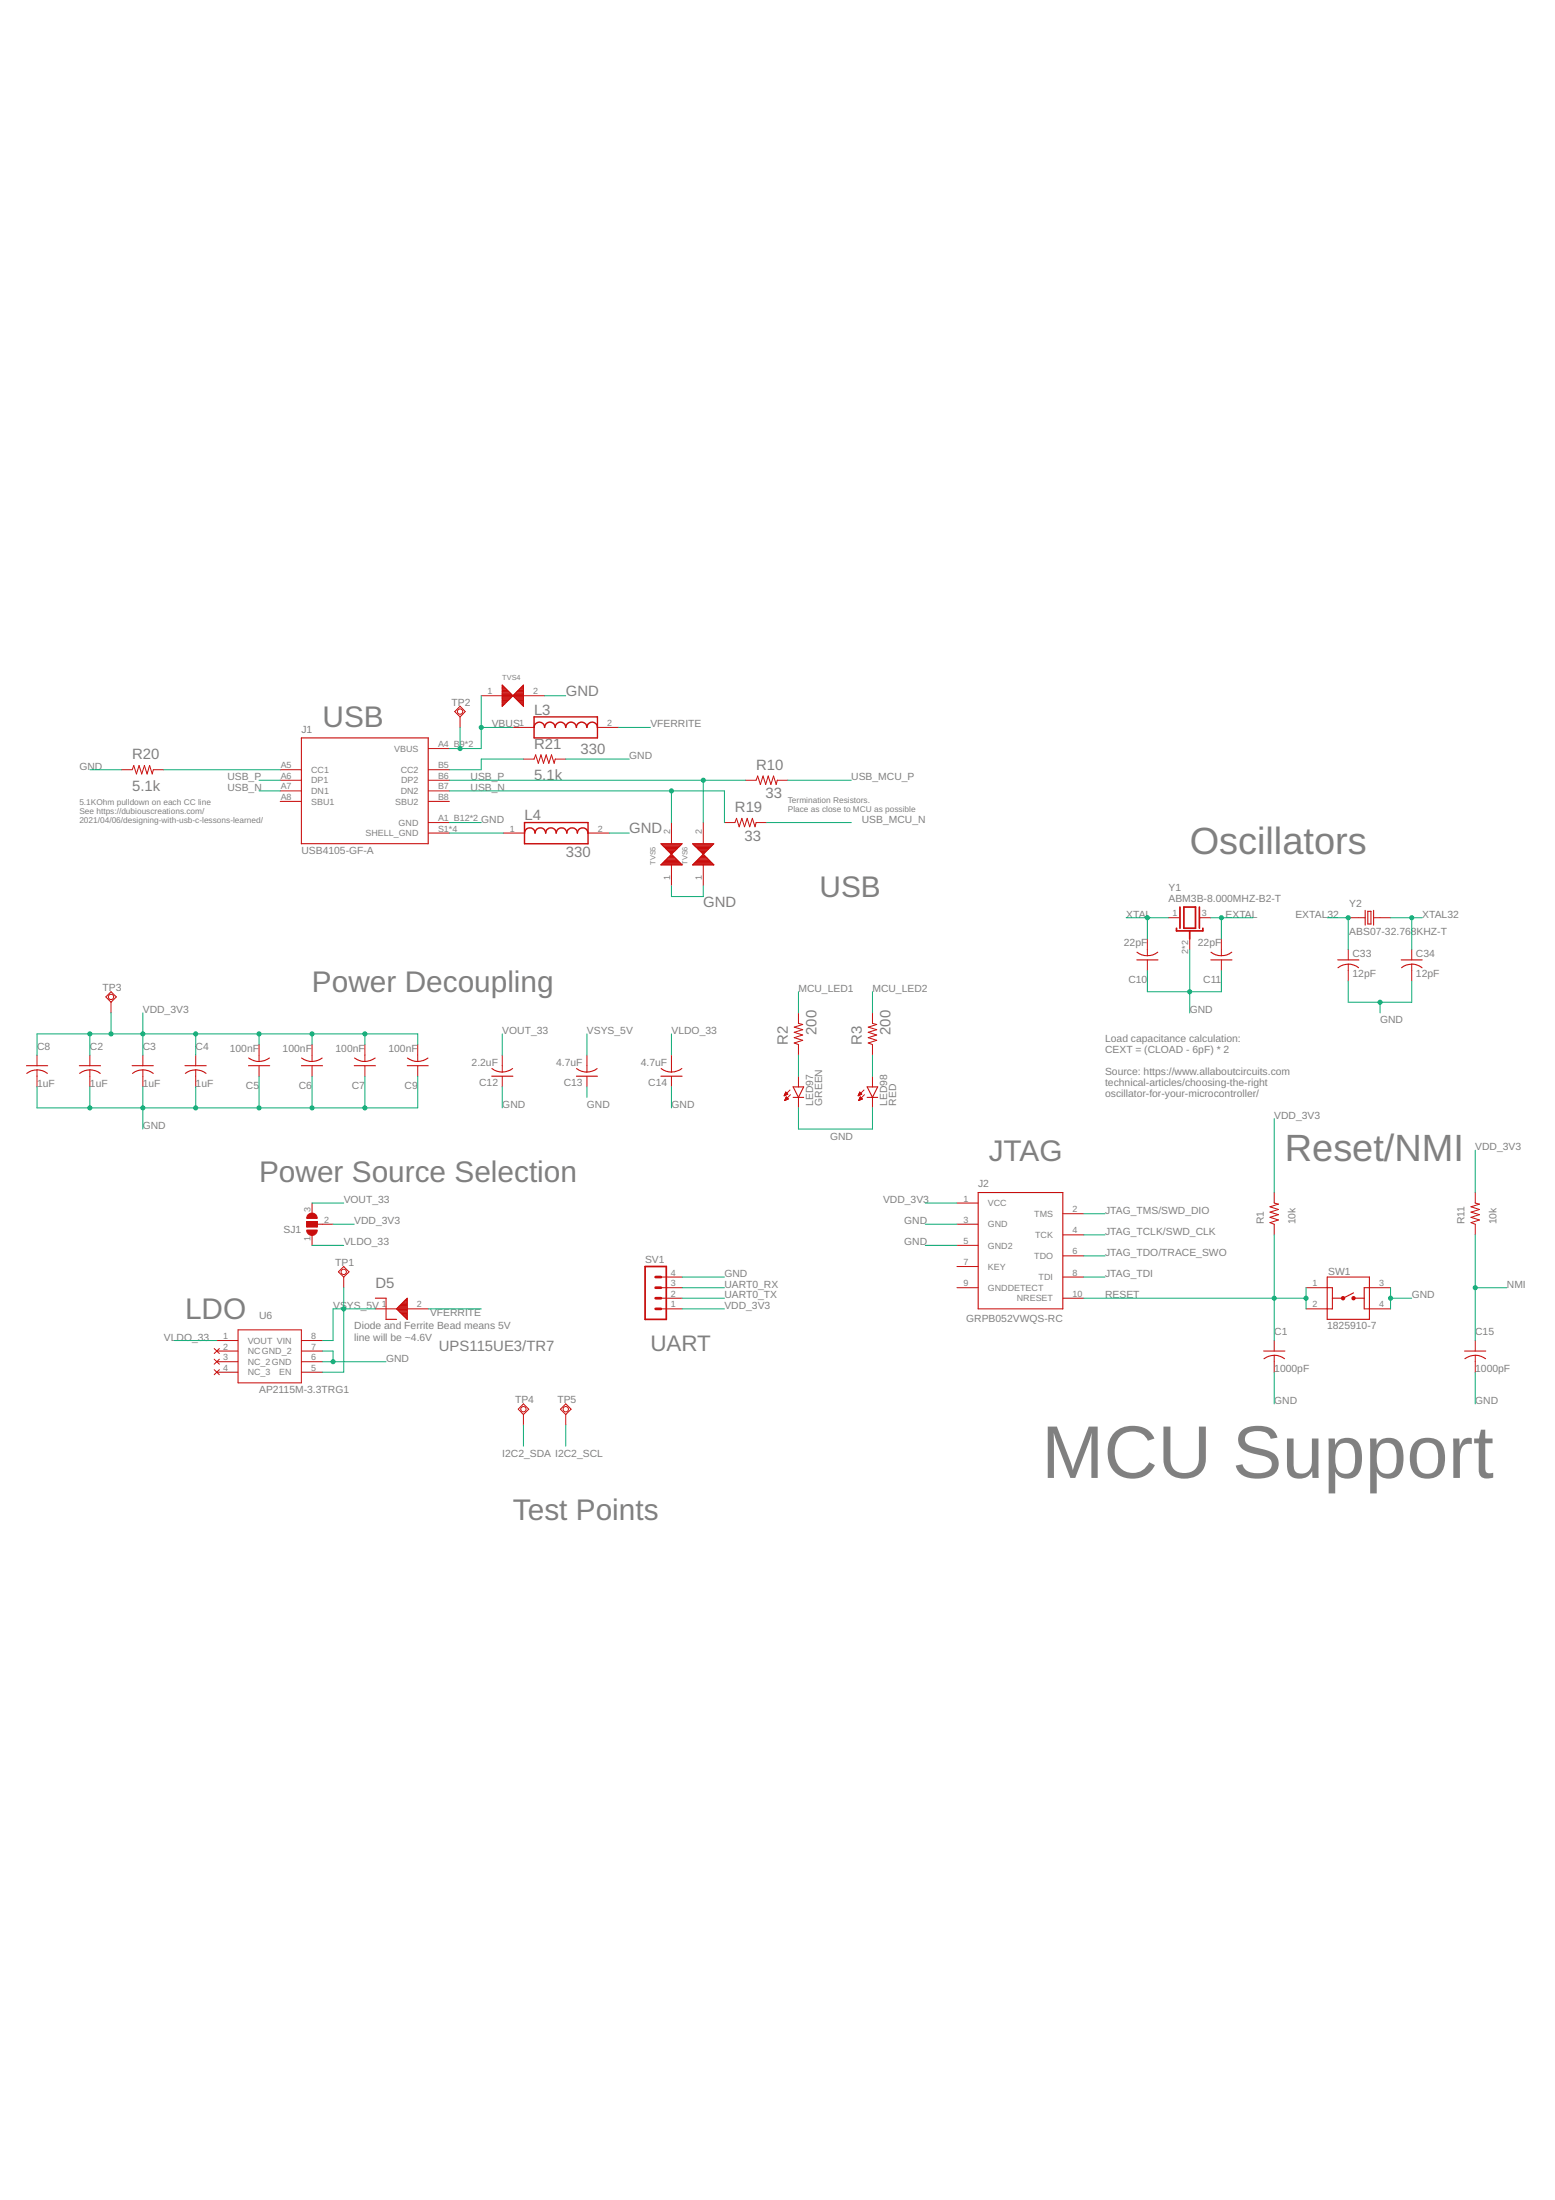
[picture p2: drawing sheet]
<svg xmlns="http://www.w3.org/2000/svg" width="210mm" height="297mm" viewBox="0 0 210 297" stroke-linecap="round" stroke-linejoin="round" font-family="sans-serif">
<g fill="none" stroke="#c90d0c" stroke-width=".15">
<path d="M40.7 99.6h17.1v14.3h-17.1zM67.8 92.5l2.9 2.9v-2.9l-2.9 2.9zM67.8 95.3h.1M67.8 95.2h.1M67.8 95.1h.3M67.8 95h.4M67.8 94.9h.5M67.8 94.8h.6M67.8 94.7h.7M67.8 94.6h.8M67.8 94.5h.9M67.8 94.3h1"/>
<path d="M67.8 94.2h1.1M67.8 94.1h1.2M67.8 94h1.4M67.8 93.9h1.4M67.8 93.8h1.3M67.8 93.7h1.2M67.8 93.6h1.1M67.8 93.5h.9M67.8 93.3h.8M67.8 93.2h.7M67.8 93.1h.6M67.8 93h.5"/>
<path d="M67.8 92.9h.4M67.8 92.8h.3M67.8 92.7h.2M67.8 92.6h.1M69.3 93.9h1.4M69.3 94h1.4M69.4 93.8h1.3M69.4 94.1h1.3M69.5 93.7h1.2M69.5 94.2h1.2M69.6 93.6h1.1M69.6 94.3h1.1"/>
<path d="M69.7 93.5h1M69.8 94.5h.9M69.8 93.3h.9M69.9 94.6h.8M69.9 93.2h.8M70 94.7h.7M70 93.1h.7M70.1 94.8h.6M70.1 93h.6M70.2 94.9h.5M70.3 92.9h.4M70.3 95h.4"/>
<path d="M70.4 92.8h.3M70.4 95.1h.3M70.5 92.7h.2M70.5 95.2h.2M70.6 92.6h.1M89.2 113.9l2.9 2.9h-2.9l2.9-2.9zM89.3 114h2.7M89.3 116.6h2.6M89.4 114.1h2.5M89.5 116.5h2.3M89.5 114.2h2.3M89.6 116.4h2.1"/>
<path d="M89.6 114.3h2.1M89.7 116.3h1.9M89.7 114.4h1.8M89.8 116.2h1.7M89.9 114.6h1.5M89.9 116.1h1.5M90 114.7h1.3M90 116h1.3M90.1 114.8h1.1M90.1 115.9h1.1M90.2 114.9h.9M90.2 115.8h.9"/>
<path d="M90.3 115h.7M90.3 115.7h.7M90.4 115.1h.5M90.4 115.5h.4M90.5 115.2h.3M90.6 115.4h.1M90.6 115.3h.1M93.5 113.9l2.9 2.9h-2.9l2.9-2.9zM93.6 114h2.7M93.6 116.6h2.6M93.7 114.1h2.5M93.7 116.5h2.4"/>
<path d="M93.8 114.2h2.3M93.8 116.4h2.2M93.9 114.3h2M94 116.3h1.9M94 114.4h1.8M94.1 116.2h1.7M94.1 114.6h1.6M94.2 116.1h1.5M94.2 114.7h1.4M94.3 116h1.3M94.4 114.8h1.1M94.4 115.9h1.1"/>
<path d="M94.5 114.9h.9M94.5 115.8h.9M94.6 115h.7M94.6 115.7h.6M94.7 115.1h.5M94.7 115.5h.4M94.8 115.2h.3M94.8 115.4h.2M94.9 115.3h.1M153.5 129.6h2.8M153.5 128.6a2.25 2.25 0 0 0 2.8 0M163.4 129.6h2.9"/>
<path d="M163.5 128.6a2.25 2.25 0 0 0 2.8 0M180.6 129.6h2.8M180.6 130.7a2.22 2.22 0 0 1 2.8 0M184.3 122.9v2M184.6 123h.5v1.8h-.5zM185.4 122.9v2M189.1 129.6h2.9M189.2 130.7a2.22 2.22 0 0 1 2.8 0M3.6 143.9h2.8M5 144.4a2.27 2.27 0 0 1 1.4 .5M5 144.5a2.09 2.09 0 0 0-1.4 .4M10.7 143.9h2.9"/>
<path d="M12.1 144.4a2.27 2.27 0 0 1 1.4 .5M12.1 144.5a2.09 2.09 0 0 0-1.3 .4M17.8 143.9h2.9M19.3 144.4a2.27 2.27 0 0 1 1.4 .5M19.3 144.5a2.09 2.09 0 0 0-1.4 .4M25 143.9h2.8M26.4 144.4a2.27 2.27 0 0 1 1.4 .5M26.4 144.5a2.09 2.09 0 0 0-1.4 .4M33.5 143.9h2.9M33.6 142.9a2.33 2.33 0 0 0 2.8 0M40.7 143.9h2.8M40.7 142.9a2.33 2.33 0 0 0 2.8 0"/>
<path d="M47.8 143.9h2.9M47.9 142.9a2.3 2.3 0 0 0 2.7 0M55 143.9h2.8M55 142.9a2.3 2.3 0 0 0 2.8 0M66.4 145.3h2.8M66.4 144.3a2.4 2.4 0 0 0 1.4 .5M69.2 144.3a2.44 2.44 0 0 1-1.4 .4M77.8 145.3h2.8M77.8 144.3a2.27 2.27 0 0 0 1.4 .5M80.6 144.3a2.31 2.31 0 0 1-1.4 .4M89.2 145.3h2.9M89.2 144.3a2.4 2.4 0 0 0 1.4 .5"/>
<path d="M92 144.3a2.44 2.44 0 0 1-1.4 .4M107.1 146.7h1.4l-.7 1.5zM107.1 148.2h1.4M117.1 148.2h1.4M117.1 146.7h1.4l-.7 1.5zM50.7 175.3h1.4v2.8h1.4M53.5 176.7l1.5-1.4v2.8zM53.6 176.7h1.4M53.6 176.8h1.4M53.7 176.6h1.3M53.7 176.9h1.3M53.8 176.5h1.2"/>
<path d="M53.8 177h1.2M53.9 176.4h1.1M54 177.1h1M54 176.3h1M54.1 177.2h.9M54.1 176.1h.9M54.2 177.4h.8M54.2 176h.8M54.3 177.5h.7M54.3 175.9h.7M54.4 177.6h.6M54.4 175.8h.6"/>
<path d="M54.5 177.7h.5M54.5 175.7h.5M54.6 177.8h.4M54.7 175.6h.3M54.7 177.9h.3M54.8 175.5h.2M54.8 178h.2M54.9 175.4h.1M54.9 178.1h.1M132 161h11.5v15.7h-11.5zM179.2 173.9h.7v2.8h-.7M179.2 172.4h5.6v5.7h-5.6z"/>
<path d="M182.7 174.6l-1.4 .7h-1.4M182.7 175.3h1.4M184.8 173.9h-.7v2.8h.7M170.6 182.4h2.8M170.6 183.5a2.3 2.3 0 0 1 2.8 0M197.7 182.4h2.9M197.7 183.5a2.33 2.33 0 0 1 2.8 0"/>
</g>
<g fill="none" stroke="#c90d0c" stroke-width=".13">
<path d="M61.4 96.1l.7-.7 .7 .7-.7 .7zM62.1 96.8v1.4M65 93.9h2.8M69.2 98.2h2.9M70.7 93.9h2.8M80.6 98.2h2.9M16.4 103.9h1.4l.3-.5 .3 1.1 .4-1.1 .3 1.1 .4-1.1 .4 1.1 .3-1.1 .4 1.1 .1-.6h1.4M37.8 103.9h2.9M37.8 105.3h2.9M37.8 106.8h2.9M37.8 108.2h2.9M57.8 103.9h2.9"/>
<path d="M57.8 105.3h2.9M57.8 106.8h2.9M57.8 108.2h2.9M57.8 101.1h2.9M57.8 111.1h2.9M57.8 112.5h2.9M67.9 112.5h2.9M70.7 102.5h1.4l.2-.6 .4 1.2 .3-1.2 .4 1.2 .3-1.2 .4 1.2 .3-1.2 .4 1.2 .2-.6h1.4M79.4 112.5h2.8M90.6 111.1v2.8M90.6 116.8v2.8M94.9 111.1v2.8"/>
<path d="M94.9 116.8v2.8M97.8 111.1h1.4l.2-.6 .4 1.1 .3-1.1 .4 1.1 .4-1.1 .3 1.1 .4-1.1 .3 1.1 .2-.5h1.4M100.6 105.3h1.5l.2-.5 .3 1.1 .4-1.1 .4 1.1 .3-1.1 .4 1.1 .3-1.1 .4 1.1 .1-.6h1.4M15 133.9l.7 .7-.7 .7-.7-.7zM15 135.3v1.5M107.8 136.8v1.4l.6 .1-1.2 .4 1.2 .3-1.2 .4 1.2 .3-1.2 .4 1.2 .4-1.2 .3 .6 .2v1.5M117.8 136.8v1.4l.5 .1-1.1 .4 1.1 .3-1.1 .4 1.1 .3-1.1 .4 1.1 .4-1.1 .3 .6 .2v1.5M154.9 126.8v2.2M154.9 129.6v1.4M157.7 123.9h1.5M160.6 126.8v1.4M162 123.9h1.4"/>
<path d="M164.9 126.8v2.2M164.9 129.6v1.4M182 123.9h2.3M182 128.2v1.4M182 130.2v2.3M185.4 123.9h2.3M190.6 128.2v1.4M190.6 130.2v2.3M5 142.5v1.4M5 144.5v2.2M12.1 142.5v1.4M12.1 144.5v2.2"/>
<path d="M19.3 142.5v1.4M19.3 144.5v2.2M26.4 142.5v1.4M26.4 144.5v2.2M35 141v2.3M35 143.9v1.4M42.1 141v2.3M42.1 143.9v1.4M49.3 141v2.3M49.3 143.9v1.4M56.4 141v2.3M56.4 143.9v1.4"/>
<path d="M67.8 142.5v2.2M67.8 145.3v1.4M79.2 142.5v2.2M79.2 145.3v1.4M90.6 142.5v2.2M90.6 145.3v1.4M105.9 147.9h.1M105.9 147.8h.3M105.9 147.8h.4M105.9 148.6h.1M106 147.7h.3M106 148.5h.1"/>
<path d="M106 148.5h.2M106 147.6h.2M106 148.4h.4M106 147.5h.2M106 147.5h.1M106 148.3h.3M106.1 147.4l.2 .3-.4 .3zM106.1 148.3h.2M106.1 148.2h.1M106.1 148.1h.1M106.1 148.1l.3 .3-.5 .2zM106.6 147.2l-.7 .8"/>
<path d="M106.7 147.8l-.8 .8M107.8 145.3v1.4M107.8 148.2v1.4M115.8 147.9h.1M115.9 147.9h.1M115.9 147.8h.3M115.9 147.8h.4M115.9 148.6h.1M116 147.7h.3M116 148.5h.1M116 147.7h.2M116 148.5h.2"/>
<path d="M116 147.6h.2M116 148.4h.4M116 147.5h.1M116 148.3h.3M116.1 148.3h.2M116.1 147.4l.2 .3-.5 .3zM116.1 148.2h.1M116.1 148.1h.1M116.1 148.1l.3 .3-.5 .2zM116.6 147.2l-.8 .8M116.7 147.8l-.8 .8M117.8 145.3v1.4"/>
<path d="M117.8 148.2v1.4M32.1 179.6h8.6v7.1h-8.6zM41.4 164.9h1.4v.8h-1.4zM42.1 162.4v1.5M42.1 166.7v1.4M42.8 165.3h2.2M45.7 171.7l.7-.7 .7 .7-.7 .7zM46.4 172.4v1.5M50.7 176.7h2.8M55 176.7h2.8M89.2 173.9h2.9M89.2 175.3h2.9"/>
<path d="M89.2 172.4h2.9M89.2 176.7h2.9M129.2 162.4h2.8M129.2 165.3h2.8M129.2 168.1h2.8M129.2 171h2.8M129.2 173.9h2.8M143.5 175.3h2.8M143.5 172.4h2.8M143.5 169.6h2.8M143.5 166.7h2.8M143.5 163.9h2.8"/>
<path d="M172 161v1.4l.6 .2-1.2 .3 1.2 .4-1.2 .4 1.2 .3-1.2 .4 1.2 .3-1.2 .4 .6 .2v1.4M176.3 173.9h2.9M176.3 176.7h2.9M184.8 173.9h2.9M184.8 176.7h2.9M199.1 161v1.4l.6 .2-1.1 .3 1.1 .4-1.1 .4 1.1 .3-1.1 .4 1.1 .3-1.1 .4 .5 .2v1.4M28.9 182.1l.7 .7M28.9 183.5l.7 .7M28.9 184.9l.7 .7M29.3 181h2.8M29.3 182.4h2.8M29.3 183.9h2.8"/>
<path d="M29.3 185.3h2.8M29.6 182.1l-.7 .7M29.6 183.5l-.7 .7M29.6 184.9l-.7 .7M40.7 181h2.8M40.7 182.4h2.8M40.7 183.9h2.8M40.7 185.3h2.8M70.7 189.5l.7 .8-.7 .7-.7-.7zM70.7 191v1.4M75.6 190.3l.8-.8 .7 .8-.7 .7zM76.4 191v1.4"/>
<path d="M172 181v1.4M172 183v2.3M199.1 181v1.4M199.1 183v2.3"/>
<circle cx="62.1" cy="96.1" r=".36"/>
<circle cx="15" cy="134.6" r=".36"/>
<circle cx="46.4" cy="171.7" r=".36"/>
<circle cx="70.7" cy="190.3" r=".36"/>
<circle cx="76.4" cy="190.3" r=".36"/>
</g>
<g fill="none" stroke="#c90d0c" stroke-width=".3">
<circle cx="181.3" cy="175.3" r=".15"/>
<circle cx="182.7" cy="175.3" r=".15"/>
</g>
<path d="M158.8 125.3v.4h3.6v-.4M159.3 122.5v2.8M159.8 122.5h1.6v2.8h-1.6zM160.6 125.7v1.1M161.9 122.5v2.8M87.1 171h2.8v7.1h-2.8z" fill="none" stroke="#c90d0c" stroke-width=".23"/>
<path d="M88.5 173.9h.7M88.5 175.3h.7M88.5 176.7h.7M88.5 172.4h.7" fill="none" stroke="#c90d0c" stroke-width=".36"/>
<g fill="#c90d0c" stroke="#c90d0c" stroke-width=".13">
<path d="M41.6 164a.72 .72 0 0 1 .8-.2 .72 .72 0 0 1 .4 .7h-1.4z" fill-rule="evenodd"/>
<path d="M41.4 166.1h1.4a.71 .71 0 0 1-.7 .7 .71 .71 0 0 1-.7-.7z" fill-rule="evenodd"/>
</g>
<path d="M41.4 164.9h1.4v.8h-1.4z" fill="#c90d0c" stroke="#c90d0c" stroke-width=".13"/>
<path d="M72.1 98.2a.71 .71 0 0 1 .7-.7 .71 .71 0 0 1 .7 .7 .72 .72 0 0 1 .7-.7 .72 .72 0 0 1 .8 .7 .71 .71 0 0 1 .7-.7 .71 .71 0 0 1 .7 .7 .72 .72 0 0 1 .7-.7 .72 .72 0 0 1 .7 .7 .71 .71 0 0 1 .7-.7 .71 .71 0 0 1 .7 .7 .71 .71 0 0 1 .7-.7 .71 .71 0 0 1 .7 .7M72.1 96.8h8.5v2.8h-8.5zM70.8 112.5a.71 .71 0 0 1 .7-.7 .71 .71 0 0 1 .7 .7 .72 .72 0 0 1 .7-.7 .72 .72 0 0 1 .8 .7 .71 .71 0 0 1 .7-.7 .71 .71 0 0 1 .7 .7 .72 .72 0 0 1 .7-.7 .72 .72 0 0 1 .7 .7 .71 .71 0 0 1 .7-.7 .71 .71 0 0 1 .7 .7 .72 .72 0 0 1 .8-.7 .72 .72 0 0 1 .7 .7M70.8 111.1h8.6v2.8h-8.6z" fill="none" stroke="#c90d0c" stroke-width=".19"/>
<g fill="none" stroke="#0dab76" stroke-width=".13">
<path d="M62.1 98.2v2.9M65 98.2h4.2M65 93.9v7.2h-4.3M73.5 93.9h2.9M83.5 98.2h4.3M12.1 103.9h4.3M22.1 103.9h15.7M35 105.3h2.8M35 106.8h2.8M60.7 111.1h4.3M60.7 112.5h7.2M60.7 105.3h39.9"/>
<path d="M60.7 106.8h37.1v4.3M70.7 102.5h-5.7v1.4h-4.3M76.4 102.5h8.5M82.2 112.5h2.7M90.6 106.8v4.3M90.6 119.6v1.5h4.3v-1.5M94.9 105.3v5.8M103.5 111.1h11.4M106.3 105.3h8.6M12.1 139.6v2.9M15 136.8v2.8M19.3 136.8v5.7"/>
<path d="M26.4 139.6v2.9M35 139.6v1.4M42.1 139.6v1.4M49.3 139.6v1.4M67.8 139.6v2.9M79.2 139.6v2.9M90.6 139.6v2.9M107.8 133.9v2.9M117.8 133.9v2.9M152 123.9h5.7M154.9 123.9v2.9M154.9 131v2.9h10v-2.9"/>
<path d="M160.6 128.2v8.6M163.4 123.9h5.7M164.9 123.9v2.9M179.2 123.9h2.8v4.3M182 132.5v2.8h8.6v-2.8M186.3 135.3v1.5M187.7 123.9h4.3M190.6 123.9v4.3M12.1 146.7v2.9M19.3 146.7v5.7M26.4 146.7v2.9M35 145.3v4.3"/>
<path d="M42.1 145.3v4.3M49.3 145.3v4.3M56.4 141v-1.4h-51.4v2.9M56.4 145.3v4.3h-51.4v-2.9M67.8 146.7v2.9M79.2 146.7v1.5M90.6 146.7v2.9M107.8 142.5v2.8M107.8 149.6v2.8h10v-2.8M117.8 142.5v2.8M172 151v10M199.1 155.3v5.7"/>
<path d="M42.1 162.4h4.3M42.1 168.1h4.3M45 165.3h2.8M46.4 173.9v11.4h-2.9M50.7 176.7h-5.7v4.3h-1.5M57.8 176.7h7.2M92.1 176.7h5.7M92.1 175.3h5.7M92.1 172.4h5.7M92.1 173.9h5.7M124.9 162.4h4.3M124.9 165.3h4.3"/>
<path d="M124.9 168.1h4.3M146.3 175.3h30M146.3 172.4h2.9M146.3 166.7h2.9M146.3 169.6h2.9M146.3 163.9h2.9M172 166.7v14.3M176.3 173.9v2.8M187.7 173.9v2.8M187.7 175.3h2.9M199.1 166.7v14.3M199.1 173.9h4.3"/>
<path d="M23.6 181h5.7M43.5 183.9h8.6M43.5 182.4h1.5v1.5M70.7 192.4v2.9M76.4 192.4v2.9M172 185.3v4.2M199.1 185.3v4.2"/>
</g>
<g fill="#0dab76" stroke="#0dab76" stroke-width=".13">
<circle cx="19.3" cy="139.6" r=".28"/>
<circle cx="26.4" cy="139.6" r=".28"/>
<circle cx="42.1" cy="139.6" r=".28"/>
<circle cx="35" cy="139.6" r=".28"/>
<circle cx="12.1" cy="139.6" r=".28"/>
<circle cx="49.3" cy="139.6" r=".28"/>
<circle cx="15" cy="139.6" r=".28"/>
<circle cx="187.7" cy="175.3" r=".28"/>
<circle cx="35" cy="149.6" r=".28"/>
<circle cx="42.1" cy="149.6" r=".28"/>
<circle cx="49.3" cy="149.6" r=".28"/>
<circle cx="12.1" cy="149.6" r=".28"/>
<circle cx="26.4" cy="149.6" r=".28"/>
<circle cx="19.3" cy="149.6" r=".28"/>
<circle cx="160.6" cy="133.9" r=".28"/>
<circle cx="45" cy="183.9" r=".28"/>
<circle cx="186.3" cy="135.3" r=".28"/>
<circle cx="172" cy="175.3" r=".28"/>
<circle cx="176.3" cy="175.3" r=".28"/>
<circle cx="94.9" cy="105.3" r=".28"/>
<circle cx="90.6" cy="106.8" r=".28"/>
<circle cx="65" cy="98.2" r=".28"/>
<circle cx="62.1" cy="101.1" r=".28"/>
<circle cx="199.1" cy="173.9" r=".28"/>
<circle cx="182" cy="123.9" r=".28"/>
<circle cx="190.6" cy="123.9" r=".28"/>
<circle cx="164.9" cy="123.9" r=".28"/>
<circle cx="154.9" cy="123.9" r=".28"/>
<circle cx="46.4" cy="176.7" r=".28"/>
</g>
<text font-size="10.1" fill="#808080" x="140.6" y="199.5">MCU Support</text>
<g font-size="5.1" fill="#808080">
<text x="160.6" y="115.3">Oscillators</text>
<text x="173.4" y="156.7">Reset/NMI</text>
</g>
<g font-size="4" fill="#808080">
<text x="43.5" y="98.2">USB</text>
<text x="110.6" y="121">USB</text>
<text x="42.1" y="133.9">Power Decoupling</text>
<text x="35" y="159.6">Power Source Selection</text>
<text x="133.5" y="156.7">JTAG</text>
<text x="25" y="178.1">LDO</text>
<text x="69.2" y="205.3">Test Points</text>
</g>
<text font-size="3" fill="#808080" x="87.8" y="182.4">UART</text>
<g font-size="2" fill="#808080">
<text x="76.4" y="93.9">GND</text>
<text x="72.1" y="101.1">R21</text>
<text x="72.1" y="96.5">L3</text>
<text x="78.4" y="101.8">330</text>
<text x="17.8" y="106.8">5.1k</text>
<text x="17.8" y="102.5">R20</text>
<text x="72.1" y="105.4">5.1k</text>
<text x="102.1" y="103.9">R10</text>
<text x="103.3" y="107.8">33</text>
<text x="70.8" y="110.8">L4</text>
<text x="84.9" y="112.5">GND</text>
<text x="99.2" y="109.6">R19</text>
<text x="100.5" y="113.5">33</text>
<text x="76.4" y="115.8">330</text>
<text x="94.9" y="122.5">GND</text>
<text x="106.3" y="141" transform="rotate(-90 106.3 141)">R2</text>
<text x="110.2" y="139.8" transform="rotate(-90 110.2 139.8)">200</text>
<text x="116.3" y="141" transform="rotate(-90 116.3 141)">R3</text>
<text x="120.2" y="139.8" transform="rotate(-90 120.2 139.8)">200</text>
<text x="50.7" y="173.9">D5</text>
<text x="59.2" y="182.4">UPS115UE3/TR7</text>
</g>
<g font-size="1.4" fill="#808080">
<text x="61" y="95.3">TP2</text>
<text x="40.7" y="98.9">J1</text>
<text x="66.4" y="98.2">VBUS</text>
<text x="87.8" y="98.2">VFERRITE</text>
<text x="10.7" y="103.9">GND</text>
<text x="30.7" y="105.4">USB_P</text>
<text x="30.7" y="106.8">USB_N</text>
<text x="63.5" y="105.4">USB_P</text>
<text x="63.5" y="106.8">USB_N</text>
<text x="84.9" y="102.5">GND</text>
<text x="114.9" y="105.4">USB_MCU_P</text>
<text x="65" y="111.1">GND</text>
<text x="116.3" y="111.1">USB_MCU_N</text>
<text x="40.7" y="115.3">USB4105-GF-A</text>
<text x="152" y="123.9">XTAL</text>
<text x="157.7" y="121.8">ABM3B-8.000MHZ-B2-T</text>
<text x="157.7" y="120.3">Y1</text>
<text x="165.4" y="123.9">EXTAL</text>
<text x="174.9" y="123.9">EXTAL32</text>
<text x="182.1" y="122.5">Y2</text>
<text x="192" y="123.9">XTAL32</text>
<text x="151.7" y="127.7">22pF</text>
<text x="161.7" y="127.7">22pF</text>
<text x="182.1" y="126.2">ABS07-32.768KHZ-T</text>
<text x="182.6" y="132">12pF</text>
<text x="182.6" y="129.3">C33</text>
<text x="191.1" y="132">12pF</text>
<text x="191.1" y="129.3">C34</text>
<text x="13.9" y="133.8">TP3</text>
<text x="19.3" y="136.7">VDD_3V3</text>
<text x="107.8" y="133.9">MCU_LED1</text>
<text x="117.8" y="133.9">MCU_LED2</text>
<text x="152.3" y="132.7">C10</text>
<text x="160.6" y="136.7">GND</text>
<text x="162.4" y="132.7">C11</text>
<text x="5" y="141.7">C8</text>
<text x="12.1" y="141.7">C2</text>
<text x="19.3" y="141.7">C3</text>
<text x="26.4" y="141.7">C4</text>
<text x="31" y="142">100nF</text>
<text x="38.2" y="142">100nF</text>
<text x="45.3" y="142">100nF</text>
<text x="52.4" y="142">100nF</text>
<text x="63.7" y="144">2.2uF</text>
<text x="67.8" y="139.6">VOUT_33</text>
<text x="75.1" y="144">4.7uF</text>
<text x="79.2" y="139.6">VSYS_5V</text>
<text x="86.5" y="144">4.7uF</text>
<text x="90.6" y="139.6">VLDO_33</text>
<text x="149.2" y="140.7">Load capacitance calculation:</text>
<text x="149.2" y="142.2">CEXT = (CLOAD - 6pF) * 2</text>
<text x="186.3" y="138.2">GND</text>
<text x="5" y="146.7">1uF</text>
<text x="12.1" y="146.7">1uF</text>
<text x="19.3" y="146.7">1uF</text>
<text x="26.4" y="146.7">1uF</text>
<text x="33.2" y="147">C5</text>
<text x="40.3" y="147">C6</text>
<text x="47.5" y="147">C7</text>
<text x="54.6" y="147">C9</text>
<text x="64.7" y="146.7">C12</text>
<text x="67.8" y="149.6">GND</text>
<text x="76.1" y="146.7">C13</text>
<text x="79.2" y="149.6">GND</text>
<text x="87.5" y="146.7">C14</text>
<text x="90.6" y="149.6">GND</text>
<text x="109.8" y="149.3" transform="rotate(-90 109.8 149.3)">LED97</text>
<text x="111" y="149.3" transform="rotate(-90 111 149.3)">GREEN</text>
<text x="119.8" y="149.3" transform="rotate(-90 119.8 149.3)">LED98</text>
<text x="121" y="149.3" transform="rotate(-90 121 149.3)">RED</text>
<text x="149.2" y="145.2">Source: https://www.allaboutcircuits.com</text>
<text x="149.2" y="146.7">technical-articles/choosing-the-right</text>
<text x="149.2" y="148.2">oscillator-for-your-microcontroller/</text>
<text x="19.3" y="152.4">GND</text>
<text x="112.1" y="153.9">GND</text>
<text x="172" y="151">VDD_3V3</text>
<text x="199.1" y="155.3">VDD_3V3</text>
<text x="132" y="160.3">J2</text>
<text x="38.3" y="166.5">SJ1</text>
<text x="46.4" y="162.4">VOUT_33</text>
<text x="47.8" y="165.3">VDD_3V3</text>
<text x="119.2" y="162.4">VDD_3V3</text>
<text x="122" y="165.3">GND</text>
<text x="149.2" y="166.7">JTAG_TCLK/SWD_CLK</text>
<text x="149.2" y="163.9">JTAG_TMS/SWD_DIO</text>
<text x="170.6" y="165.3" transform="rotate(-90 170.6 165.3)">R1</text>
<text x="174.9" y="165.3" transform="rotate(-90 174.9 165.3)">10k</text>
<text x="197.7" y="165.3" transform="rotate(-90 197.7 165.3)">R11</text>
<text x="202" y="165.3" transform="rotate(-90 202 165.3)">10k</text>
<text x="45.3" y="170.9">TP1</text>
<text x="46.4" y="168.1">VLDO_33</text>
<text x="87.1" y="170.6">SV1</text>
<text x="97.8" y="172.4">GND</text>
<text x="97.8" y="173.9">UART0_RX</text>
<text x="122" y="168.1">GND</text>
<text x="149.2" y="172.4">JTAG_TDI</text>
<text x="149.2" y="169.6">JTAG_TDO/TRACE_SWO</text>
<text x="179.3" y="172.1">SW1</text>
<text x="203.4" y="173.9">NMI</text>
<text x="35" y="178.1">U6</text>
<text x="45" y="176.7">VSYS_5V</text>
<text x="47.8" y="179.5">Diode and Ferrite Bead means 5V</text>
<text x="58.1" y="177.7">VFERRITE</text>
<text x="97.8" y="176.7">VDD_3V3</text>
<text x="97.8" y="175.3">UART0_TX</text>
<text x="130.4" y="178.4">GRPB052VWQS-RC</text>
<text x="149.2" y="175.3">RESET</text>
<text x="179.1" y="179.4">1825910-7</text>
<text x="190.6" y="175.3">GND</text>
<text x="22.1" y="181">VLDO_33</text>
<text x="47.8" y="181">line will be ~4.6V</text>
<text x="52.1" y="183.8">GND</text>
<text x="172" y="185.3">1000pF</text>
<text x="172" y="180.3">C1</text>
<text x="199.1" y="185.3">1000pF</text>
<text x="199.1" y="180.3">C15</text>
<text x="35" y="188.1">AP2115M-3.3TRG1</text>
<text x="69.5" y="189.5">TP4</text>
<text x="75.2" y="189.5">TP5</text>
<text x="172" y="189.6">GND</text>
<text x="199.1" y="189.6">GND</text>
<text x="67.8" y="196.7">I2C2_SDA I2C2_SCL</text>
</g>
<g font-size="1.2" fill="#808080">
<text x="65.8" y="93.7">1</text>
<text x="72" y="93.7">2</text>
<text x="53.2" y="101.5">VBUS</text>
<text x="59.1" y="100.9">A4_B9*2</text>
<text x="70.1" y="98">1</text>
<text x="82" y="98">2</text>
<text x="37.9" y="103.7">A5</text>
<text x="37.9" y="105.2">A6</text>
<text x="37.9" y="106.6">A7</text>
<text x="42" y="104.4">CC1</text>
<text x="42" y="105.8">DP1</text>
<text x="42" y="107.2">DN1</text>
<text x="54.1" y="104.3">CC2</text>
<text x="54.1" y="107.2">DN2</text>
<text x="54.2" y="105.8">DP2</text>
<text x="59.1" y="103.7">B5</text>
<text x="59.1" y="105.2">B6</text>
<text x="59.1" y="106.6">B7</text>
<text x="37.9" y="108">A8</text>
<text x="42" y="108.6">SBU1</text>
<text x="49.3" y="112.9">SHELL_GND</text>
<text x="53.3" y="108.6">SBU2</text>
<text x="53.8" y="111.5">GND</text>
<text x="59.1" y="108">B8</text>
<text x="59.1" y="110.9">A1_B12*2</text>
<text x="59.1" y="112.3">S1*4</text>
<text x="68.8" y="112.3">1</text>
<text x="80.7" y="112.3">2</text>
<text x="90.4" y="112.6" transform="rotate(-90 90.4 112.6)">2</text>
<text x="94.7" y="112.6" transform="rotate(-90 94.7 112.6)">2</text>
<text x="90.4" y="118.8" transform="rotate(-90 90.4 118.8)">1</text>
<text x="94.7" y="118.8" transform="rotate(-90 94.7 118.8)">1</text>
<text x="158.3" y="123.7">1</text>
<text x="162.2" y="123.7">3</text>
<text x="160.4" y="128.8" transform="rotate(-90 160.4 128.8)">2*2</text>
<text x="41.9" y="167.6" transform="rotate(-90 41.9 167.6)">1</text>
<text x="41.9" y="163.7" transform="rotate(-90 41.9 163.7)">3</text>
<text x="43.7" y="165.1">2</text>
<text x="130" y="162.2">1</text>
<text x="130" y="165.1">3</text>
<text x="130" y="167.9">5</text>
<text x="133.4" y="162.9">VCC</text>
<text x="133.4" y="165.7">GND</text>
<text x="139.6" y="164.3">TMS</text>
<text x="139.7" y="167.1">TCK</text>
<text x="144.8" y="166.5">4</text>
<text x="144.8" y="163.7">2</text>
<text x="90.5" y="173.7">3</text>
<text x="90.5" y="172.2">4</text>
<text x="130" y="170.8">7</text>
<text x="130" y="173.7">9</text>
<text x="133.4" y="168.6">GND2</text>
<text x="133.4" y="171.4">KEY</text>
<text x="139.6" y="170">TDO</text>
<text x="140.2" y="172.8">TDI</text>
<text x="144.8" y="172.2">8</text>
<text x="144.8" y="169.4">6</text>
<text x="177.2" y="173.7">1</text>
<text x="186.2" y="173.7">3</text>
<text x="51.5" y="176.5">1</text>
<text x="56.3" y="176.5">2</text>
<text x="90.5" y="176.5">1</text>
<text x="90.5" y="175.1">2</text>
<text x="133.4" y="174.3">GNDDETECT</text>
<text x="137.3" y="175.7">NRESET</text>
<text x="144.8" y="175.1">10</text>
<text x="177.2" y="176.5">2</text>
<text x="186.2" y="176.5">4</text>
<text x="30.1" y="180.8">1</text>
<text x="30.1" y="182.2">2</text>
<text x="30.1" y="183.6">3</text>
<text x="30.1" y="185.1">4</text>
<text x="33.4" y="181.4">VOUT VIN</text>
<text x="33.4" y="182.8">NCGND_2</text>
<text x="33.4" y="184.3">NC_2GND</text>
<text x="33.4" y="185.7">NC_3</text>
<text x="37.7" y="185.7">EN</text>
<text x="42" y="185.1">5</text>
<text x="42" y="183.6">6</text>
<text x="42" y="182.2">7</text>
<text x="42" y="180.8">8</text>
</g>
<g font-size="1.1" fill="#808080">
<text x="10.7" y="108.6">5.1KOhm pulldown on each CC line</text>
<text x="10.7" y="109.9">See https://dubiouscreations.com/</text>
<text x="10.7" y="111.1">2021/04/06/designing-with-usb-c-lessons-learned/</text>
<text x="106.3" y="108.4">Termination Resistors.</text>
<text x="106.3" y="109.6">Place as close to MCU as possible</text>
</g>
<g font-size="1" fill="#808080">
<text x="67.8" y="91.8">TVS4</text>
<text x="88.5" y="116.8" transform="rotate(-90 88.5 116.8)">TVS5</text>
<text x="92.8" y="116.8" transform="rotate(-90 92.8 116.8)">TVS6</text>
</g>
</svg>
